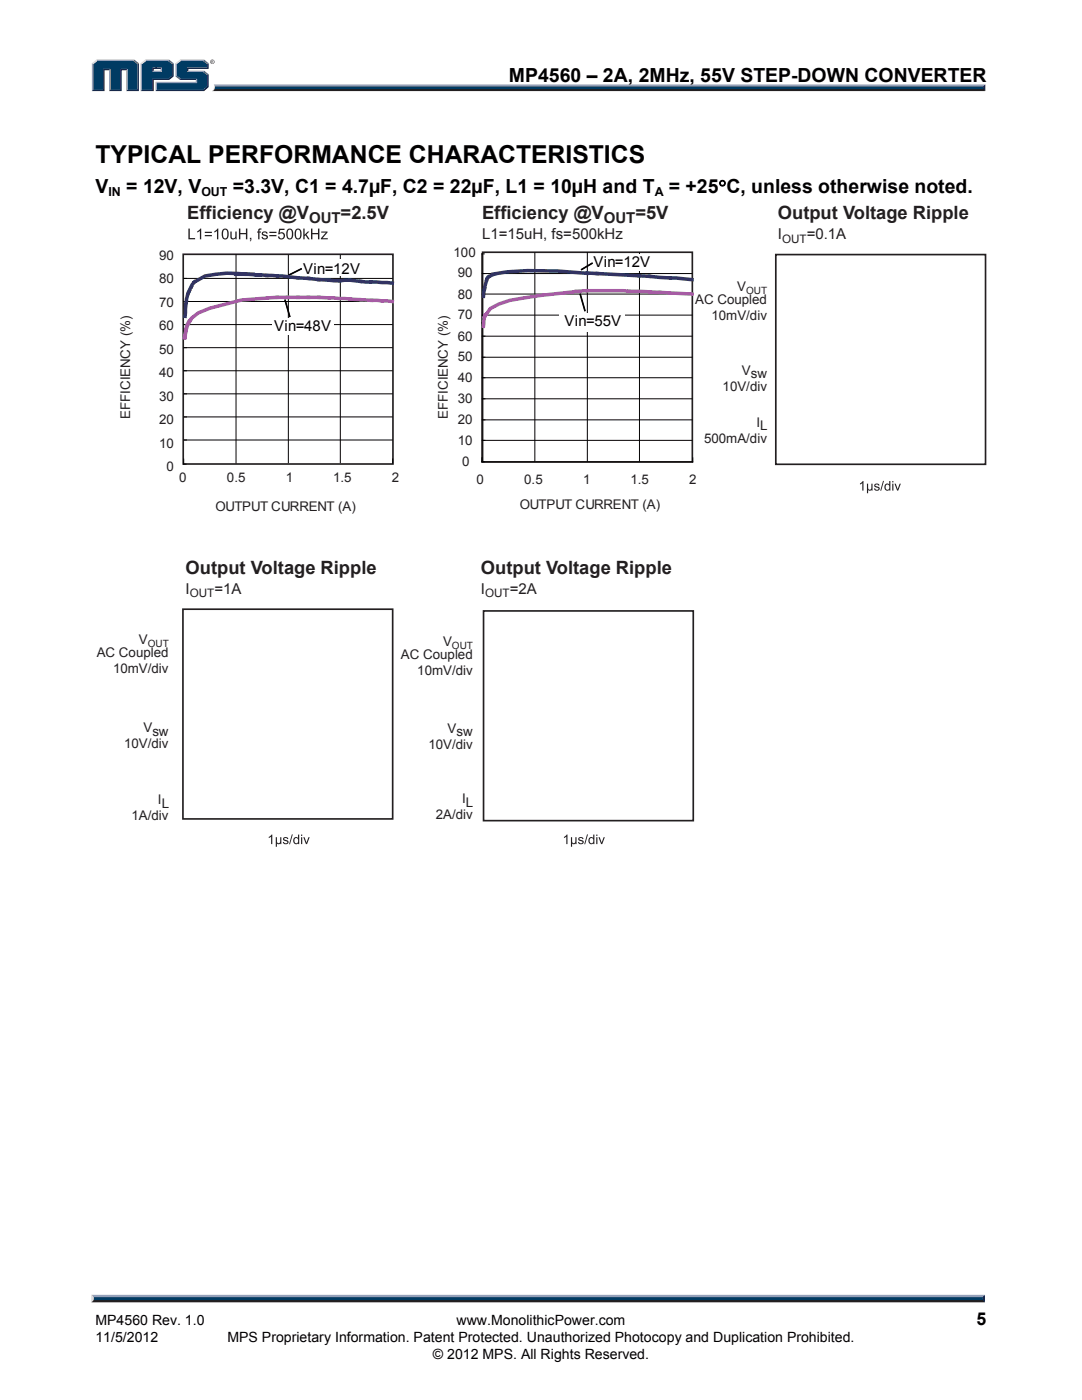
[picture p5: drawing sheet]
<svg xmlns="http://www.w3.org/2000/svg" width="216mm" height="279mm" viewBox="0 0 216 279" stroke-linecap="round" stroke-linejoin="round" font-family="sans-serif">
<path d="M18.7 259.2h177.4l.4 .7h-178.3z" fill="#231f20"/>
<path d="M18.3 258.4h178.2l-.4 .8h-177.4z" fill="#94a0b9"/>
<path d="M196.5 258.4v1.5l-.4-.4v-.6z" fill="#001339"/>
<path d="M18.7 258.9h177.4v.6h-177.4z" fill="#003b63"/>
<path d="M18.2 258.4l.5 .5v.5l-.5 .5z" fill="#dcddde"/>
<path d="M42.7 16.9h153.9l-.4 .6h-153.4z" fill="#94a0b9"/>
<path d="M42.8 17.5h153.4l.4 .7h-154.3l.4-.3z" fill="#231f20"/>
<path d="M196.2 17.3l.4-.4v1.3l-.4-.4z" fill="#001339"/>
<path d="M42.9 17.3h153.3v.5h-153.4z" fill="#003b63"/>
<path d="M42.7 16.9l.2 .5a.79 .79 0 0 1-.6 .8l.1-.1a1.24 1.24 0 0 0 .3-1.2z" fill="#dcddde"/>
<path d="M30.4 14.4l.3-.3h1.3l.3 .3z" fill="#94a0b9"/>
<g fill="#003b63">
<path d="M18.6 12.8l.8-.6h7.2l.8 .6v5.1h-2v-4.1h-1.4v4.1h-2v-4.1h-1.4v4.1h-2z"/>
<path d="M28.3 12.8l.8-.6h2.2v1.3h-.9v.9h1.9v-.9h-1.3v-1.3h2.6l.8 .6v2.3l-.8 .6h-3.2v2.2h-2.1z"/>
<path d="M31.3 16.6h8v-.9h-3.2l-.9-.6v-2.3l.9-.6h4.4l.9 .6v.7h-4.1v.9h3.2l.9 .6v2.2l-.9 .7h-9.2z"/>
</g>
<path d="M35.9 12h4.8" fill="none" stroke="#94a0b9" stroke-width=".27"/>
<path d="M35 12.6l.9-.7 .2 .3-.8 .6z" fill="#dcddde"/>
<path d="M35.1 12.6v2.7" fill="none" stroke="#94a0b9" stroke-width=".27"/>
<path d="M35 15.3l.3-.2 .8 .6-.2 .3z" fill="#547194"/>
<path d="M35.9 15.8h3.4" fill="none" stroke="#001339" stroke-width=".27"/>
<g fill="#94a0b9">
<path d="M31 16.3h8.1v-.3l.2-.3v.9h-8z"/>
<path d="M31 16.3l.3 .3v1.3l-.3 .3z"/>
</g>
<path d="M37.3 13.5h4.1v-.7l.2-.2v1.2h-4v.3l-.3 .3z" fill="#001339"/>
<path d="M37.3 14.2h3.4" fill="none" stroke="#94a0b9" stroke-width=".27"/>
<path d="M40.7 14.1l.9 .7-.2 .2-.9-.6z" fill="#547194"/>
<g fill="#001339">
<path d="M31 18.2l.3-.3h9.2l.9-.7v-2.2l.2-.2v2.6l-.9 .8z"/>
<path d="M30.4 15.7h3.2l.8-.6v-2.3l.2-.2v2.7l-.9 .7h-3v2.2h-2.6l.2-.3h2.1z"/>
</g>
<path d="M33.7 11.9l.9 .7-.2 .2-.8-.6z" fill="#547194"/>
<path d="M29 12h4.7" fill="none" stroke="#94a0b9" stroke-width=".27"/>
<path d="M28.1 12.6l.9-.7 .1 .3-.8 .6z" fill="#dcddde"/>
<path d="M28.2 12.6v5.6" fill="none" stroke="#94a0b9" stroke-width=".27"/>
<path d="M32 13.8l.3-.3v.9l-.3-.3z" fill="#94a0b9"/>
<g fill="#001339">
<path d="M30.4 13.5h1.9l-.3 .3h-1.3v.3l-.3 .3z"/>
<path d="M27.4 12.8l.3-.2v5.6h-2.5l.2-.3h2z"/>
</g>
<path d="M26.8 11.9l.9 .7-.3 .2-.8-.6z" fill="#547194"/>
<path d="M19.2 12h7.6" fill="none" stroke="#94a0b9" stroke-width=".27"/>
<path d="M18.3 12.6l.9-.7 .2 .3-.8 .6z" fill="#dcddde"/>
<path d="M18.5 12.6v5.6" fill="none" stroke="#94a0b9" stroke-width=".27"/>
<path d="M20.6 13.8h1.4l-.2 .2h-.9v4.2h-2.6l.3-.3h2z" fill="#001339"/>
<path d="M21.9 13.8v4.4" fill="none" stroke="#94a0b9" stroke-width=".27"/>
<path d="M24 13.8h1.4l-.2 .2h-.9v4.2h-2.5l.2-.3h2z" fill="#001339"/>
<path d="M25.3 13.8v4.4" fill="none" stroke="#94a0b9" stroke-width=".27"/>
<path d="M40.7 11.9l.9 .7-.2 .2-.9-.6z" fill="#547194"/>
<path d="M41.9 12.3a.45 .45 0 0 1 .9 0 .45 .45 0 0 1-.9 0zM42 12.3a.37 .37 0 0 0 .7 0 .37 .37 0 0 0-.7 0zM42.2 12.1l.3 .1 .1 .4-.3-.2-.1 .2zM42.3 12.2v.1h.1z" fill="#231f20"/>
<path d="M36.6 50.7h41.8v41.9h-41.8zM96.3 50.3h41.8v41.9h-41.8z" fill="none" stroke="#231f20" stroke-width=".33"/>
<path d="M96.6 50.7h-.4v41.5h42v-.8M96.2 64.4h.4M36.7 91.6v1h.4" fill="none" stroke="#050100" stroke-width=".2"/>
<g fill="#231f20">
<path d="M37.6 45.6h.3v1.9h1v.3h-1.3z"/>
<path d="M39.4 46.1l.7-.5v2.2h-.2v-1.7l-.5 .3z"/>
<path d="M42.8 46.1l.8-.5v2.2h-.3v-1.7l-.5 .3z"/>
<path d="M46 46.2h.2v.9a.39 .39 0 0 0 .4 .5 .39 .39 0 0 0 .4-.6v-.8h.2v1.6h-.2v-.3a.55 .55 0 0 1-.7 .3 .55 .55 0 0 1-.3-.6z"/>
<path d="M47.7 45.6h.3v.9h1.1v-.9h.3v2.2h-.3v-1h-1.1v1h-.3z"/>
<path d="M49.9 47.5h.3l-.1 .4-.2 .3 .1-.4h-.1z"/>
<path d="M51.6 45.7l.6-.1v.2l-.4 .1v.3h.3v.2h-.3v1.4h-.3v-1.4h-.2v-.2h.2z"/>
<path d="M52.3 46.3l.2-.1a.66 .66 0 0 1 .9 .4h-.2a.31 .31 0 0 0-.4-.3 .31 .31 0 0 0-.2 .4v.1a.71 .71 0 0 1 .9 .6 .69 .69 0 0 1-.7 .4 .69 .69 0 0 1-.6-.5h.2a.35 .35 0 0 0 .4 .3 .35 .35 0 0 0 .3-.4 .76 .76 0 0 1-.9-.7z"/>
<path d="M55.7 45.6h1.1v.3h-.9l-.1 .6a.71 .71 0 0 1 1 .3 .71 .71 0 0 1-.5 1 .71 .71 0 0 1-.8-.6h.2a.47 .47 0 0 0 .7 .2 .47 .47 0 0 0 .2-.6 .47 .47 0 0 0-.7-.2l-.2 .2-.2-.1z"/>
<path d="M60.5 45.6h.3v1.2l.6-.6h.3l-.5 .6 .6 1h-.3l-.5-.8-.2 .1v.7h-.3z"/>
<path d="M62.1 45.6h.2v.9h1.2v-.9h.2v2.2h-.2v-1h-1.2v1h-.2z"/>
<path d="M64.1 46.2h1.3v.2l-1 1.2 1-.1v.3h-1.4v-.3l1-1.1h-.9z"/>
<path d="M171.6 96.5l.7-.5v1.9h-.2v-1.5l-.5 .3z"/>
<path d="M173 96.5h.2v.9a.32 .32 0 0 0 .3 .3 .32 .32 0 0 0 .4-.3v-.9h.2v1.4h-.2v-.2a.4 .4 0 0 1-.7 .1v.6h-.2z"/>
<path d="M174.5 96.7l.2-.1a.59 .59 0 0 1 .8 .3h-.2a.27 .27 0 0 0-.3-.3 .27 .27 0 0 0-.3 .4h.1a.52 .52 0 0 1 .6 .2 .52 .52 0 0 1 0 .6l-.4 .1a.51 .51 0 0 1-.6-.4h.2a.31 .31 0 0 0 .4 .3 .31 .31 0 0 0 .2-.4 .68 .68 0 0 1-.8-.6z"/>
<path d="M176.2 96h.2l-.6 1.9h-.2z"/>
<path d="M178.5 96.5h.2l.4 1.1 .4-1.1h.3l-.6 1.4h-.2z"/>
<path d="M53.6 167l.7-.5v2h-.2v-1.5l-.5 .3z"/>
<path d="M55 167.1h.3v.8a.32 .32 0 0 0 .3 .4 .32 .32 0 0 0 .3-.4v-.8h.2v1.4h-.2v-.2a.4 .4 0 0 1-.6 0v.7h-.3z"/>
<path d="M56.6 167.2l.1-.1a.59 .59 0 0 1 .8 .3l-.2 .1a.27 .27 0 0 0-.3-.3 .27 .27 0 0 0-.2 .3v.1a.52 .52 0 0 1 .6 .1 .52 .52 0 0 1 0 .7l-.4 .1a.51 .51 0 0 1-.6-.5h.3a.31 .31 0 0 0 .3 .3 .31 .31 0 0 0 .3-.3 .68 .68 0 0 1-.8-.6z"/>
<path d="M58.2 166.5h.2l-.5 2h-.2z"/>
<path d="M60.5 167.1h.3l.4 1.1 .3-1.1h.3l-.5 1.4h-.3z"/>
<path d="M112.5 167l.7-.5v2h-.2v-1.5l-.5 .3z"/>
<path d="M113.9 167.1h.3v.8a.32 .32 0 0 0 .3 .4 .32 .32 0 0 0 .3-.4v-.8h.2v1.4h-.2v-.2a.4 .4 0 0 1-.6 0v.7h-.3z"/>
<path d="M115.5 167.2l.1-.1a.59 .59 0 0 1 .8 .3l-.2 .1a.27 .27 0 0 0-.3-.3 .27 .27 0 0 0-.2 .3v.1a.52 .52 0 0 1 .6 .1 .52 .52 0 0 1 0 .7l-.4 .1a.51 .51 0 0 1-.6-.5h.3a.31 .31 0 0 0 .3 .3 .31 .31 0 0 0 .3-.3 .68 .68 0 0 1-.8-.6z"/>
<path d="M117.1 166.5h.2l-.5 2h-.2z"/>
<path d="M119.4 167.1h.3l.4 1.1 .3-1.1h.3l-.5 1.4h-.3z"/>
<path d="M40.9 46.3h1.4v.2h-1.4zM40.9 46.9h1.4v.3h-1.4z"/>
<path d="M44.5 45.7a.77 .77 0 0 1 .9 .1 .77 .77 0 0 1 .2 .9 .75 .75 0 0 1-.2 .9 .75 .75 0 0 1-1 0 1.7 1.7 0 0 1 .1-1.9zM44.6 46a1.19 1.19 0 0 0 .3 1.6 1.15 1.15 0 0 0 .2-1.7z"/>
<path d="M53.7 46.3h1.5v.2h-1.5zM53.7 46.9h1.5v.3h-1.5z"/>
<path d="M57.4 45.7a.77 .77 0 0 1 .9 .1 .77 .77 0 0 1 .2 .9 .75 .75 0 0 1-.2 .9 .75 .75 0 0 1-1 0 1.7 1.7 0 0 1 .1-1.9zM57.5 46a1.19 1.19 0 0 0 .3 1.6 1.15 1.15 0 0 0 .2-1.7z"/>
<path d="M59.1 45.7a.77 .77 0 0 1 .9 .1 .77 .77 0 0 1 .2 .9 .75 .75 0 0 1-.3 .9 .75 .75 0 0 1-.9 0 1.7 1.7 0 0 1 .1-1.9zM59.2 46a1.19 1.19 0 0 0 .3 1.6 1.15 1.15 0 0 0 .1-1.7z"/>
<path d="M176.6 96.7l.5-.2 .3 .2v-.7h.3v1.9h-.3v-.2a.66 .66 0 0 1-.9-.1 .66 .66 0 0 1 .1-.9zM176.8 96.8l-.1 .4 .1 .4a.49 .49 0 0 0 .7-.3 .49 .49 0 0 0-.4-.6z"/>
<path d="M178 96h.3v.3h-.3zM178 96.5h.3v1.4h-.3z"/>
<path d="M58.7 167.2l.4-.1 .4 .1v-.6h.2v1.9h-.2v-.2a.66 .66 0 0 1-.9-.1 .66 .66 0 0 1 .1-1zM58.9 167.4l-.2 .4 .2 .4a.49 .49 0 0 0 .6-.3 .49 .49 0 0 0-.4-.7z"/>
<path d="M60.1 166.6h.2v.2h-.2zM60.1 167.1h.2v1.4h-.2z"/>
<path d="M117.6 167.2l.4-.2 .4 .2v-.6h.2v1.9h-.2v-.2a.66 .66 0 0 1-.9-.1 .66 .66 0 0 1 .1-1zM117.8 167.4l-.2 .4 .2 .4a.49 .49 0 0 0 .6-.3 .49 .49 0 0 0-.4-.7z"/>
<path d="M119 166.6h.2v.2h-.2zM119 167.1h.2v1.4h-.2z"/>
</g>
<path d="M115.9 53.9l2.4-1.4z" fill="#050100"/>
<path d="M118.3 52.5l-2.4 1.4" fill="none" stroke="#050100" stroke-width=".33"/>
<path d="M115.7 58.6l1 3.5z" fill="#050100"/>
<path d="M115.7 58.6l1 3.5" fill="none" stroke="#050100" stroke-width=".33"/>
<path d="M78.4 91.6v.8" fill="none" stroke="#050100" stroke-width=".2"/>
<path d="M56.8 59.8l1 3.5z" fill="#050100"/>
<path d="M56.8 59.8l1 3.5" fill="none" stroke="#050100" stroke-width=".33"/>
<g fill="#fff">
<path d="M59.9 51.8h12.3v2.9h-12.3z"/>
<path d="M54.4 63.8h12.3v2.9h-12.3z"/>
</g>
<path d="M57.5 55l2.7-1.4z" fill="#050100"/>
<path d="M60.2 53.6l-2.7 1.4" fill="none" stroke="#050100" stroke-width=".33"/>
<path d="M106.7 50.5v41.5M117.2 50.4v41.7M127.6 50.5v41.5M138.1 58.7h-41.9M138.1 54.6h-41.9M138.1 79.6h-41.9M138.1 75.4h-41.9M138.1 71.3h-41.9M138.1 67.1h-41.9M138.1 62.9h-41.9M138.1 87.9h-41.9M138.1 83.8h-41.9" fill="none" stroke="#050100" stroke-width=".2"/>
<path d="M98.7 54.7a1.87 1.87 0 0 0-1.8 1.9l-.4 2.5M117.1 54.5l17.8 1 3.2 .3" fill="none" stroke="#323362" stroke-width=".71"/>
<path d="M115 58.1a263.5 263.5 0 0 1 23.1 .6M96.9 62.8l-.3 .8-.1 1.5" fill="none" stroke="#a65ca4" stroke-width=".71"/>
<g fill="#fff">
<path d="M111.7 62.4h13v3.7h-13z"/>
<path d="M118.4 50.7h12.2v3.2h-12.2z"/>
</g>
<path d="M154.8 50.8h41.9v41.9h-41.9zM36.5 121.6h41.9v41.8h-41.9zM96.5 121.9h41.8v41.9h-41.8z" fill="none" stroke="#231f20" stroke-width=".33"/>
<path d="M36.7 55.6h41.6M47.1 50.9v41.5M57.5 50.9v41.4M67.9 50.9v41.4M36.7 78.6h41.6M36.7 74h41.6M36.7 69.4h41.6M36.7 64.8h41.6M36.7 60.2h41.6M36.7 87.8h41.6M36.7 83.2h41.6" fill="none" stroke="#050100" stroke-width=".2"/>
<path d="M38.8 56.3a9 9 0 0 0-1.8 6.1l-.1 .7M47 54.7h3.7l.2 .2 5.5 .2 7.2 .7a27.5 27.5 0 0 0 6.2 .1l3.2 .4 5.3 .2M51.9 54.9a29.9 29.9 0 0 0-11 .2l-2.1 1.2M117.2 54.6a64.1 64.1 0 0 0-18.9 .1" fill="none" stroke="#323362" stroke-width=".71"/>
<path d="M53.3 59.5a132.7 132.7 0 0 1 13.4 0l11.6 .7M53.3 59.5l-5.2 .4-6.2 1.6a6 6 0 0 0-5.1 5.9M114.7 58.2a126.2 126.2 0 0 0-13 1.7l-2.2 .8-1.7 .9-1.2 1.7M37.6 64.4l-.4 .9-.3 2.1M38 63.8l-.2 .3" fill="none" stroke="#a65ca4" stroke-width=".71"/>
<g fill="#fff">
<path d="M60.4 51.8h12.1v3.2h-12.1z"/>
<path d="M54.3 63.5h12.2v3.2h-12.2z"/>
</g>
<text font-size="4.9" x="19" y="32.6">TYPICAL PERFORMANCE CHARACTERISTICS</text>
<g font-size="3.9">
<text x="101.6" y="16.3">MP4560 – 2A, 2MHz, 55V STEP-DOWN CONVERTER</text>
<text x="19" y="38.6">V</text>
<text x="25.2" y="38.6">= 12V, V</text>
<text x="46.5" y="38.6">=3.3V, C1 = 4.7µF, C2 = 22µF, L1 = 10µH and T</text>
<text x="133.5" y="38.6">= +25°C, unless otherwise noted.</text>
</g>
<g font-size="3.7" fill="#231f20">
<text x="37.4" y="43.8">Efficiency @V</text>
<text x="68" y="43.8">=2.5V</text>
<text x="96.2" y="43.8">Efficiency @V</text>
<text x="126.8" y="43.8">=5V</text>
<text x="155.2" y="43.8">Output Voltage Ripple</text>
<text x="37" y="114.5">Output Voltage Ripple</text>
<text x="96" y="114.5">Output Voltage Ripple</text>
</g>
<text font-size="3.5" x="194.9" y="264.5">5</text>
<g font-size="3" fill="#231f20">
<text x="61.7" y="44.4">OUT</text>
<text x="96.2" y="47.8">L1=15uH, fs=500kHz</text>
<text x="120.5" y="44.4">OUT</text>
<text x="155.2" y="47.8">I</text>
<text x="161" y="47.8">=0.1A</text>
<text x="37" y="118.5">I</text>
<text x="42.8" y="118.5">=1A</text>
<text x="96" y="118.5">I</text>
<text x="101.7" y="118.5">=2A</text>
</g>
<g font-size="3" fill="#050100">
<text x="118.4" y="53.3">Vin=12V</text>
<text x="60.5" y="54.6">Vin=12V</text>
<text x="112.7" y="65">Vin=55V</text>
<text x="54.7" y="66">Vin=48V</text>
</g>
<g font-size="2.8">
<text x="19" y="267.9">11/5/2012</text>
<text x="19" y="264.5">MP4560 Rev. 1.0</text>
<text x="45.4" y="267.9">MPS Proprietary Information. Patent Protected. Unauthorized Photocopy and Duplication Prohibited.</text>
<text x="91.1" y="264.5">www.MonolithicPower.com</text>
<text x="86.4" y="271.1">© 2012 MPS. All Rights Reserved.</text>
</g>
<g font-size="2.7" fill="#231f20">
<text x="31.8" y="51.8">90</text>
<text x="90.5" y="51.2">100</text>
<text x="31.8" y="56.5">80</text>
<text x="91.3" y="59.6">80</text>
<text x="91.3" y="55.4">90</text>
<text x="147.1" y="58">V</text>
<text x="31.8" y="65.9">60</text>
<text x="31.8" y="61.2">70</text>
<text x="91.3" y="63.7">70</text>
<text x="138.7" y="60.6">AC Coupled</text>
<text x="142" y="63.8">10mV/div</text>
<text x="31.8" y="70.6">50</text>
<text x="91.3" y="68">60</text>
<text x="31.8" y="75.3">40</text>
<text x="91.3" y="76.2">40</text>
<text x="91.3" y="72.1">50</text>
<text x="148" y="74.8">V</text>
<text x="149.8" y="75.5">sw</text>
<text x="26" y="83.6" transform="rotate(-90 26 83.6)">EFFICIENCY (%)</text>
<text x="31.8" y="80">30</text>
<text x="89.4" y="83.6" transform="rotate(-90 89.4 83.6)">EFFICIENCY (%)</text>
<text x="91.3" y="80.5">30</text>
<text x="144.2" y="78">10V/div</text>
<text x="31.8" y="89.4">10</text>
<text x="31.8" y="84.7">20</text>
<text x="91.3" y="88.8">10</text>
<text x="91.3" y="84.6">20</text>
<text x="140.5" y="88.4">500mA/div</text>
<text x="150.9" y="85.2">I</text>
<text x="151.7" y="85.9">L</text>
<text x="33.2" y="94.1">0</text>
<text x="92.2" y="93">0</text>
<text x="35.8" y="96.2">0</text>
<text x="45.3" y="96.2">0.5</text>
<text x="57" y="96.2">1</text>
<text x="66.5" y="96.2">1.5</text>
<text x="78.2" y="96.2">2</text>
<text x="95.1" y="96.5">0</text>
<text x="103.7" y="101.7">OUTPUT CURRENT (A)</text>
<text x="104.6" y="96.5">0.5</text>
<text x="116.3" y="96.5">1</text>
<text x="125.8" y="96.5">1.5</text>
<text x="137.5" y="96.5">2</text>
<text x="43" y="102.1">OUTPUT CURRENT (A)</text>
<text x="19.3" y="131.1">AC Coupled</text>
<text x="27.7" y="128.4">V</text>
<text x="80" y="131.5">AC Coupled</text>
<text x="88.4" y="128.9">V</text>
<text x="22.6" y="134.3">10mV/div</text>
<text x="83.3" y="134.7">10mV/div</text>
<text x="24.8" y="149.3">10V/div</text>
<text x="28.6" y="146.2">V</text>
<text x="30.4" y="146.8">sw</text>
<text x="85.5" y="149.5">10V/div</text>
<text x="89.3" y="146.3">V</text>
<text x="91.1" y="146.9">sw</text>
<text x="31.5" y="160.5">I</text>
<text x="32.3" y="161.2">L</text>
<text x="92.2" y="160.3">I</text>
<text x="93" y="161">L</text>
<text x="26.3" y="163.7">1A/div</text>
<text x="87" y="163.5">2A/div</text>
</g>
<g font-size="2.5">
<text x="21.6" y="39.1">IN</text>
<text x="40.2" y="39.1">OUT</text>
<text x="130.6" y="39.1">A</text>
</g>
<g font-size="2.3" fill="#231f20">
<text x="156.1" y="48.4">OUT</text>
<text x="37.9" y="119.2">OUT</text>
<text x="96.8" y="119.2">OUT</text>
</g>
<g font-size="2" fill="#231f20">
<text x="148.9" y="58.7">OUT</text>
<text x="29.5" y="129.1">OUT</text>
<text x="90.2" y="129.5">OUT</text>
</g>
</svg>
